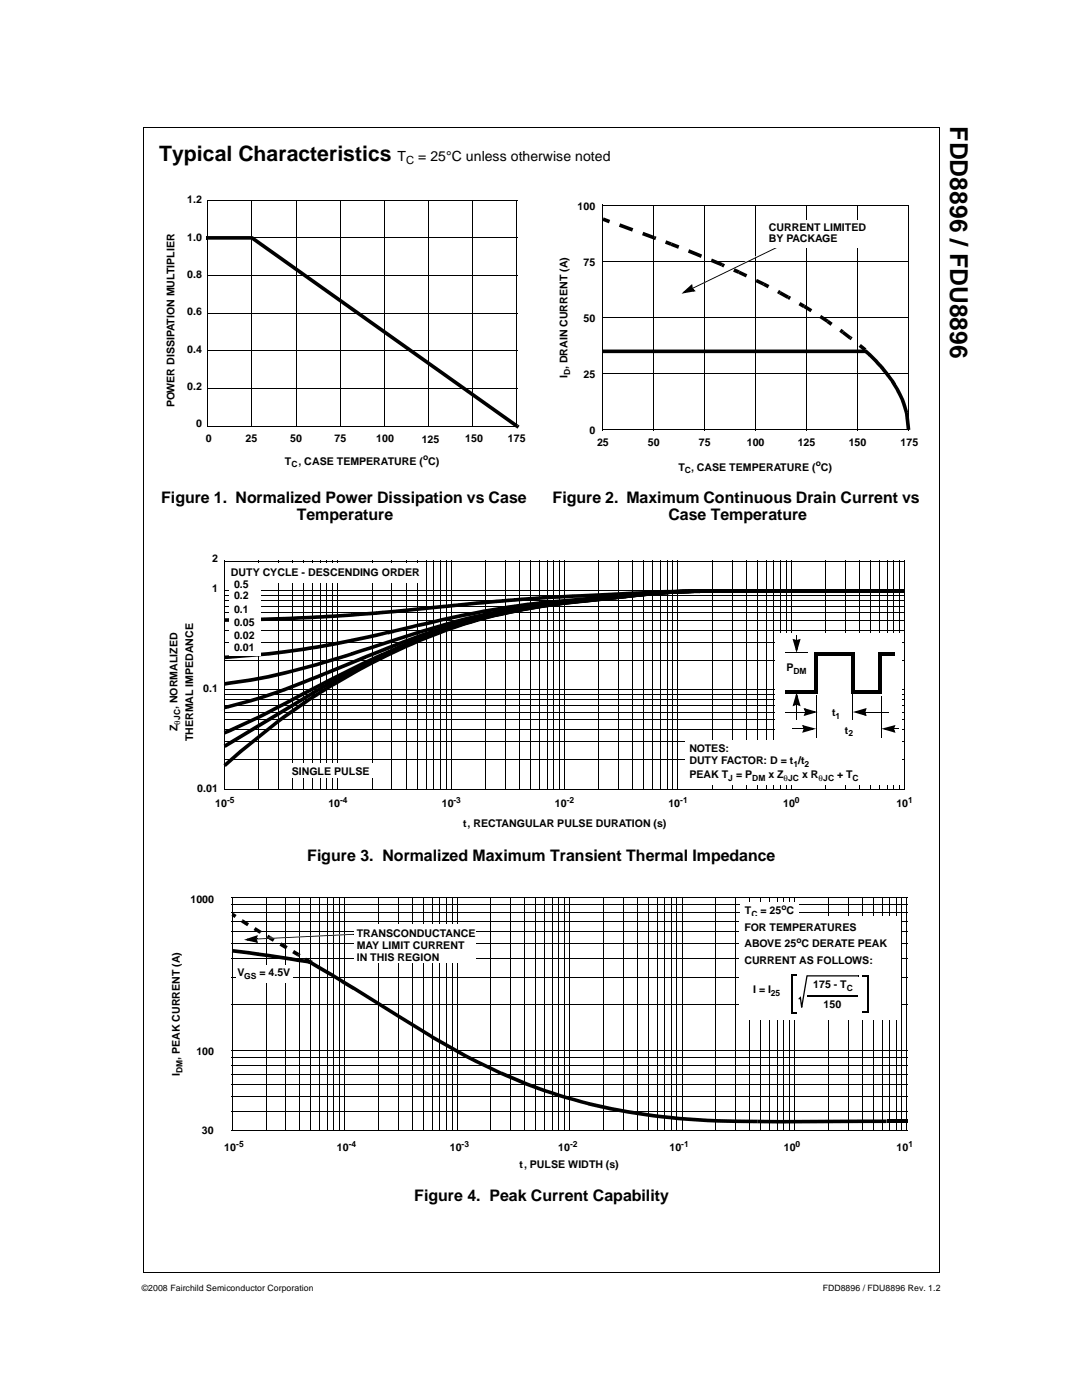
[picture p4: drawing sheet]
<svg xmlns="http://www.w3.org/2000/svg" width="216mm" height="279mm" viewBox="0 0 216 279" stroke-linecap="round" stroke-linejoin="round" font-family="sans-serif">
<g fill="none" stroke="#000" stroke-width=".2">
<path d="M28.6 25.4h158.8M28.6 25.3v228.7M41.4 40h61.7v45h-61.7zM50.2 40v45M59 40v45M67.8 40v45M76.6 40v45M85.4 40v45M94.3 40v45M187.3 25.4v228.7M41.4 55h61.7M41.4 47.5h61.7"/>
<path d="M120.2 40.9v44.9M120.2 52.2h60.9M130.4 41v44.8M140.5 41v44.8M150.7 41v44.8M160.9 41v44.8M171 41v44.8M181.1 41v44.9M181.2 41h-61M41.4 77.5h61.7M41.4 70h61.7M41.4 62.5h61.7"/>
<path d="M120.2 74.6h60.9M120.2 63.4h60.9M120.1 85.8h61M28.5 254h158.8"/>
</g>
<g fill="#000">
<path d="M41.3 39.9l.2 .1zM50.1 39.9l.2 .1zM58.9 39.9l.2 .1zM67.7 39.9l.2 .1zM76.5 39.9l.2 .1zM85.4 39.9l.1 .1zM94.2 39.9l.2 .1zM103 39.9l.2 .1zM103.1 39.9l.1 .1zM41.1 47.1h.3v.7h-.3zM41.3 54.9l.1 .2zM41.3 47.4l.1 .1z"/>
<path d="M41.3 39.9l.1 .1zM41.4 47.1l9 .1-.2 .6h-8.8zM50.4 47.2l52.9 37.5-.4 .6-52.9-37.6zM103.1 54.9l.1 .2zM103.1 47.4l.1 .1zM120.1 52.1l.1 .2zM120.1 40.9l.1 .2zM120.1 40.9l.2 .1zM120.4 43.4l1.3 .5-.3 .7-1.3-.5zM123.7 44.6l2.6 .9-.3 .7-2.6-.9zM128.3 46.3l2.3 .8-.3 .7-2.3-.9zM130.3 40.9l.2 .1z"/>
<path d="M130.6 47.1l.3 .1-.3 .7-.3-.1zM132.8 48l1.1 .4-.2 .7-1.1-.5zM133.9 48.4l1.6 .6-.3 .7-1.5-.6zM137.4 49.7l2.6 1.1-.3 .7-2.5-1.1zM140.5 40.9l.1 .1zM141.9 51.6l2.2 .9-.2 .7-2.2-.9zM144.1 52.5l.5 .2-.4 .7-.4-.2zM146.5 53.5l1 .5-.3 .6-1-.4zM147.5 54l1.5 .7-.3 .7-1.5-.8zM150.6 40.9l.2 .1zM150.9 55.7l1.5 .7-.3 .6-1.5-.7zM152.4 56.4l1 .5-.3 .6-1-.5z"/>
<path d="M155.3 57.9l.4 .2-.3 .7-.5-.3zM155.7 58.1l1.6 .9-.3 .6-1.6-.8zM157.3 59l.4 .2-.3 .7-.4-.3zM160.8 40.9l.2 .1zM170.9 40.9l.2 .1zM181.1 52.1l.1 .2zM181.1 40.9l.1 .2zM41.3 77.4l.1 .2zM41.3 69.9l.1 .2zM41.3 62.4l.1 .2zM103.1 77.4l.1 .2zM103.1 69.9l.1 .2z"/>
<path d="M103.1 62.4l.1 .2zM120.1 74.5l.1 .2zM120.1 63.3l.1 .2zM120.2 70h52.5l2.1 2 .3 .5-.1 .1 .1-.1 .9 .9 .4 .5-.2 .1 .2-.1 1.2 1.6-.1 .1 .1-.1 .4 .5 .4 .7h-.1h.1l.8 1.4-.2 .1 .2-.1 .8 1.7v-.1l.8 2.7h-.1l-.4-1.4 .1-.1-.1 .1-.4-1.1 .1-.1-.1 .1-.4-.9 .1-.1-.1 .1-.9-1.6 .2-.1-.1 .1-.8-1.3 .1-.1-.1 .1-.4-.5-.5-.6 .2-.1-.2 .1-.3-.5 .1-.1-.1 .1-.5-.5 .4 .4-.7-1h.1l-.1 .1-.5-.5 .2-.1-.2 .1-.8-.9 .2-.1-.2 .1-1.2-1.2 .1-.1-.1 .1-.8-.7 .1-.1-.1 .1h-52.4zM120.2 69.8h52.6l2.5 2.5-.5 .5 .5-.5 1.3 1.4-.6 .5 .6-.5 .8 1 .4 .6-.6 .4 .6-.4 .5 .6 .3 .6-.6 .4 .6-.4 .6 1-.1-.3 .4 .8-.7 .3 .7-.3 .8 1.7 .8 2.8v-.2l-.7 .2-.4-1.4 .7-.3-.7 .3-.4-1.1 .7-.3-.6 .3-.5-.9 .7-.3-.7 .3-.8-1.6 .7-.3-.7 .4-.8-1.3 .7-.4-.6 .4-1-1.3 .5 .7-.4-.6 .6-.4-.6 .4-.4-.5 .6-.4-.6 .5-.8-1.1 .6-.4-.6 .5-.4-.5 .6-.5-.6 .5-.8-.9 .6-.5-.6 .5-1.2-1.2 .5-.5-.5 .5-.8-.7 .5-.6-.3 .7h-52.4zM159.6 60.3l.9 .5-.4 .7-.9-.6zM160.5 60.8l1.5 .9-.4 .6-1.5-.9zM163.7 62.9l1.5 .9-.4 .6-1.4-.9zM165.2 63.8l.8 .6-.4 .6-.8-.6zM167.8 65.6l.5 .4-.4 .6-.6-.4zM168.3 66l1.5 1.1-.4 .6-1.5-1.1zM169.8 67.1l.2 .2-.4 .6-.2-.2z"/>
<path d="M171.7 68.7l1.1 .8-.5 .6-1.1-.9zM181.1 74.5l.1 .2zM181.1 63.3l.1 .2zM41.3 85l.2 .1zM41.3 85l.1 .1zM50.1 85l.2 .1zM58.9 85l.2 .1zM67.7 85l.2 .1zM76.5 85l.2 .1zM85.4 85l.1 .1zM94.2 85l.2 .1zM103 85l.2 .1z"/>
<path d="M103.1 85l.1 .1zM103.3 84.7l.3 .3-.4 .5-.3-.2zM120.1 85.7l.1 .2zM120.1 85.8l.2 .1zM130.3 85.8l.2 .1zM140.5 85.8l.1 .1zM150.6 85.8l.2 .1zM160.8 85.8l.2 .1zM170.9 85.8l.2 .1zM180.7 82.4h.1l.4 3.4h-.1zM181.1 85.7l.1 .2zM180.4 82.4l.7-.1 .4 3.5h-.7z"/>
</g>
<g fill="#fff">
<path d="M138.2 57.4l.3-.1 .1 .1-.3 .2z"/>
<path d="M136.1 58.6l2.2-2v.5l-1.5 1.3-.2-.2 2-.5 .1 .4-.6-.4 .2-.3 .7 .6z"/>
<path d="M138 57l.3-.1 .1 .6-.3 .2z"/>
<path d="M159 46.9l.2 .1z"/>
<path d="M138.4 57.3l.2 .1z"/>
<path d="M138.5 57.3l20.5-10.4 .1 .2-20.5 10.3z"/>
</g>
<path d="M136.7 58.3l1.4-1.3 .1 .5 .4 .4z" fill="#fff"/>
<path d="M136.3 58.2l1.7-1.5v.4l-1.4 1.4-.3-.3 2-.4 .1 .4-.6-.5 .3-.2 .6 .6-2.8 .5zM137.7 57.1l.4-.1v.6l-.3 .1zM137.9 57.5l.4-.1v.1l-.3 .2zM138.2 57.4l.1 .1zM158.8 47.4l.1 .1zM138.3 57.4l20.5-10v.2l-20.5 9.9z" fill="#000"/>
<path d="M136.4 58.3l1.5-1.3 .1 .6 .4 .4z" fill="#000"/>
<g fill="#fff">
<path d="M152.8 44.1h20.8v5.3h-20.8z"/>
<path d="M152.8 44h20.9v.2h-20.9z"/>
<path d="M173.5 44.1h.2v5.3h-.2z"/>
<path d="M152.7 49.3h20.9v.1h-20.9z"/>
<path d="M152.7 44h.2v5.4h-.2z"/>
</g>
<g fill="none" stroke="#000" stroke-width=".2">
<path d="M44.8 111.9v45.6M44.8 112h135.7M44.8 117.9h135.6M44.8 119.8h135.6M44.8 118.8h135.6M51.6 112v45.5M55.6 112v45.5M58.4 112v45.5M60.6 112v45.5M62.4 112v45.5M63.9 112v45.5M65.2 112v45.5"/>
<path d="M66.3 112v45.5M67.4 112v45.5M74.2 112v45.5M78.2 112v45.5M81 112v45.5M83.2 112v45.5M85 112v45.5M86.5 112v45.5M87.8 112v45.5M88.9 112v45.5M90 112v45.5M96.8 112v45.5"/>
<path d="M100.8 112v45.5M103.6 112v45.5M105.8 112v45.5M107.6 112v45.5M109.1 112v45.5M110.4 112v45.5M111.6 112v45.5M112.6 112v45.5M119.4 112v45.5M123.4 112v45.5M126.2 112v45.5M128.4 112v45.5"/>
<path d="M130.2 112v45.5M131.7 112v45.5M133 112v45.5M134.2 112v45.5M135.2 112v45.5M142 112v45.5M146 112v45.5M148.8 112v45.5M151 112v45.5M152.8 112v45.5M154.3 112v45.5M155.6 112v45.5"/>
<path d="M156.8 112v45.5M157.8 112v45.5M164.6 112v45.5M168.6 112v45.5M171.4 112v45.5M173.6 112v45.5M175.4 112v45.5M176.9 112v45.5M178.2 112v45.5M179.4 112v45.5M180.4 112v45.6M44.8 137.7h135.6"/>
<path d="M44.8 139.6h135.6M44.8 138.6h135.6M44.8 131.7h135.6M44.8 128.3h135.6M44.8 125.8h135.6M44.8 123.9h135.6M44.8 122.3h135.6M44.8 121h135.6M44.7 157.5h135.7M44.8 151.5h135.6M44.8 148h135.6M44.8 145.6h135.6"/>
<path d="M44.8 143.7h135.6M44.8 142.1h135.6M44.8 140.7h135.6"/>
</g>
<g fill="#000">
<path d="M44.7 117.8l.1 .2zM44.7 119.8l.1 .1zM44.7 118.7l.1 .2zM44.7 111.9l.1 .1zM51.5 111.9l.2 .1zM55.5 111.9l.1 .1zM58.3 111.9l.2 .1zM60.5 111.9l.2 .1zM62.3 111.9l.2 .1zM63.8 111.9l.2 .1zM65.1 111.9l.2 .1zM66.3 111.9l.1 .1z"/>
<path d="M67.3 111.9l.1 .1zM74.1 111.9l.2 .1zM78.1 111.9l.1 .1zM80.9 111.9l.2 .1zM83.1 111.9l.2 .1zM84.9 111.9l.2 .1zM86.4 111.9l.2 .1zM87.7 111.9l.2 .1zM88.9 111.9l.1 .1zM89.9 111.9l.1 .1zM96.7 111.9l.2 .1zM100.7 111.9l.1 .1z"/>
<path d="M103.5 111.9l.2 .1zM105.7 111.9l.2 .1zM107.5 111.9l.2 .1zM109 111.9l.2 .1zM110.3 111.9l.2 .1zM111.5 111.9l.1 .1zM112.5 111.9l.2 .1zM119.3 111.9l.2 .1zM123.3 111.9l.1 .1zM126.1 111.9l.2 .1zM128.3 111.9l.2 .1zM130.1 111.9l.2 .1z"/>
<path d="M131.6 111.9l.2 .1zM132.9 111.9l.2 .1zM134.1 111.9l.1 .1zM135.1 111.9l.2 .1zM141.9 111.9l.2 .1zM145.9 111.9l.2 .1zM148.7 111.9l.2 .1zM150.9 111.9l.2 .1zM152.7 111.9l.2 .1zM154.2 111.9l.2 .1zM155.5 111.9l.2 .1zM156.7 111.9l.1 .1z"/>
<path d="M157.7 111.9l.2 .1zM164.5 111.9l.2 .1zM168.5 111.9l.2 .1zM171.3 111.9l.2 .1zM173.5 111.9l.2 .1zM173.5 117.6h6.9v.7h-6.9zM175.3 111.9l.2 .1zM176.8 111.9l.2 .1zM178.1 111.9l.2 .1zM179.3 111.9l.2 .1zM180.3 111.9l.2 .1zM180.4 117.8l.1 .2z"/>
<path d="M180.4 119.8l.1 .1zM180.4 118.7l.1 .2zM180.4 111.9l.1 .1zM44.7 137.6l.1 .2zM44.7 139.5l.1 .2zM44.7 138.5l.1 .2zM44.7 131.6l.1 .2zM44.7 128.2l.1 .1zM44.7 125.7l.1 .2zM44.7 123.8l.1 .1zM44.7 122.2l.1 .2zM44.7 120.9l.1 .2z"/>
<path d="M44.7 136.1l5.2-.7 .1 .7-.1-.7 3.6-.7 .1 .7-.1-.7 4.5-1.1 .2 .7-.2-.7 5-1.3 .2 .7-.2-.7 5.8-1.7 .2 .7-.2-.7 1.3-.4 .2 .6-.3-.6 3.9-1.3 .2 .7-.3-.7 1.2-.3a199.8 199.8 0 0 1 20-6l-.2 .1 1.5-.3 .1 .7-.1-.7 2.6-.6 .1 .7-.1-.7 5.1-.9 .1 .7-.1-.7 2.4-.4 .2 .7-.2-.7 1.3-.2 1.1-.1 .1 .7-.1-.7 2.7-.4 2.6-.2 .1 .7-.1-.7 13.8-1.3v.7l-.1-.7 5-.5h1.1v.7v-.7l2.2-.1h1.2v.7v-.7l1-.1h1.1l.1 .8-.1-.8h1.2h32.9v.7h-32.9v-.7l.1 .7-1.2 .1h-1.2v-.8v.8h-1h-1.2v-.7l.1 .7h-1.1v-.7v.7l-2.2 .2-.1-.8 .1 .8-2.4 .1-.1-.7 .1 .7-14.8 1.4-.1-.7 .1 .7-4.1 .5-.1-.8 .1 .8-3.8 .4-.1-.7 .1 .7-2.6 .4v-.7l.1 .7-3.8 .6-.1-.7 .1 .7-3.8 .8-.1-.7 .1 .7-2.5 .5-.2-.7 .2 .7-2.5 .6-.2-.7 .2 .7-2.1 .5-.1-.6 .2 .6-7.1 2.1-.2-.7 .2 .7-8.4 2.7-.2-.6 .2 .6-1.1 .4-1.3 .4-.2-.7 .2 .7-1.2 .4-.2-.7 .2 .7-1.3 .4-6 1.9-.2-.7 .2 .7-7.4 2 1.3-.3-4.6 1-8.1 1.3-.1-.7 .2 .7-.8 .2zM44.8 130.8l8.7-.7 .1 .7-.1-.7 3.1-.4 .1 .8-.1-.8 4-.5 .2 .7-.2-.7 2.4-.4 .1 .7-.1-.7 3.3-.6 .1 .7-.1-.7 3.8-.7 .1 .7-.1-.7 3.8-.8 .1 .7-.1-.7 2.3-.6 .1 .7-.1-.7 2.2-.5 .1 .7-.1-.7 3.7-.9 .2 .7-.2-.7 2.8-.6 .1 .7-.2-.7 2.4-.5 .2 .6-.2-.6 1.2-.3h-.2l5.6-1.1 .1 .7-.1-.7 8.8-1.6 .1 .8-.1-.8 2.6-.3 1.2-.2 .1 .8-.1-.8 1.3-.1 14.9-1.3v.7v-.7l6.5-.6v.7l-.1-.7 2.6-.2 1.2-.1 .1 .8-.1-.8 4.5-.2h1v.8v-.8h1.1h34.1v.7h-34.1v-.7l.1 .7-1.2 .1h-1v-.8v.8l-3.4 .1v-.7v.7l-2.3 .1v-.7v.7l-1.1 .1-.1-.7 .1 .7-5.8 .5v-.8v.8l-16.9 1.5-.1-.7 .1 .7-2.6 .3v-.7v.7l-3.8 .5v-.7l.1 .7-5.1 .9-.1-.7 .1 .7-3.7 .7-.1-.7 .1 .7-4.2 .9-.1-.7 .1 .6-2.6 .7 1.5-.3-3.8 .8-.2-.7 .2 .7-2.7 .7 1.4-.3-4.9 1.1 1.1-.2-1.1 .2-.2-.7 .2 .7-2.3 .5 1.2-.2-9.9 2-4.5 .8-.1-.7 .1 .7-1.1 .2a189.5 189.5 0 0 1-16 1.7zM44.8 123.4l5.1-.1 .1 .7-.1-.7 8.2-.2v.7v-.7l3.7-.2 .1 .7-.1-.7 2.3-.1 .1 .7-.1-.7 2.2-.2 .1 .7-.1-.7 3.9-.2v.7l-.1-.7 5-.4v.7l-.1-.7 3.5-.3v.7l-.1-.7 11.1-1.1v.7v-.7l2-.2 .1 .7-.1-.7 4.9-.5v.7l-.1-.7 3.8-.3 .1 .7-.1-.7 1.3-.1 1.3-.1v.7l-.1-.7 1.4-.2 7.5-.4 .1 .7-.1-.7 4.1-.2 .1 .7-.1-.7 7-.4v.7v-.7l5.3-.2v.7v-.7l2.5-.2 .1 .8-.1-.8h1.2l2.3-.1v.7v-.7l2.2-.1h1.2v.8v-.8h1h35.2v.7h-35.2v-.7v.7l-1 .1h-1.2v-.8l.1 .8h-3.4v-.7l.1 .7-1.3 .1v-.7v.7l-1.1 .1h-1.4v-.7v.7l-2.7 .1v-.7v.7l-12.2 .6v-.7v.7l-4 .2v-.7v.7l-6.1 .5-.1-.8 .1 .8-2.7 .2v-.7v.7l-2.4 .2-.1-.7 .1 .7-3.9 .3v-.7v.7l-4.5 .5v-.7v.7l-1.1 .1-1 .1-.1-.7 .1 .7-12.2 1.2v-.7v.7l-4.7 .4-.1-.8 .1 .8-5.2 .3-1 .1-.1-.7 .1 .7-1.2 .1h-1.1l-.1-.7 .1 .7-3.7 .2v-.7v.7l-14.6 .4zM177.8 139.9v.2zM180.4 137.6l.1 .2zM180.4 139.5l.1 .2zM180.4 138.5l.1 .2zM180.4 131.6l.1 .2zM180.4 128.2l.1 .1zM180.4 125.7l.1 .2zM180.4 123.8l.1 .1zM180.4 122.2l.1 .2z"/>
<path d="M180.4 120.9l.1 .2zM44.5 152.5l3.2-2.8 8.7-6.9 4.1-2.8 .4 .6-.4-.6 2.4-1.6 .4 .6-.4-.6a128.2 128.2 0 0 1 14.2-8l-.5 .3 5.4-2.6 .3 .7-.3-.6 2.4-1.1-1 .4 6-2.3-.4 .1 1.5-.4 .2 .7-.3-.7 2.1-.7h-.1l1.4-.4 .2 .7-.2-.7 6.2-1.6 .2 .7-.2-.7 2.6-.6 .1 .7-.1-.7 1.3-.3-.2 .1 5.1-.9 .2 .7-.2-.7 1.3-.2 4-.5 .1 .8-.1-.8 6.4-.6 .1 .7-.1-.7 4.1-.5 .1 .7-.1-.7 3.3-.3v.7l-.1-.7 6.1-.6 5.5-.2 .1 .8-.1-.8h1.2h32.9v.7h-32.9v-.7l.1 .7-1.2 .1h-1.2v-.8v.8l-4.4 .1v-.7v.7l-2.3 .2v-.7v.7l-5.2 .5v-.7v.7l-3.8 .4v-.7v.7l-9.7 1.1-.1-.7 .1 .7-2.7 .3-.1-.7 .1 .7-2.4 .4-.1-.7 .1 .7-3.7 .6-.1-.7 .1 .7-2.6 .6-.1-.7 .1 .7-2.5 .5-.1-.7 .1 .7-3.8 1-.2-.7 .2 .7-2.4 .7-.3-.6 .3 .6-3.2 1.1-.2-.7 .2 .7-6 2.3-.2-.7 .3 .7-2.7 1.2-.3-.7 .3 .7-3.6 1.7-.3-.7 .3 .7-3.3 1.6-.3-.6 .3 .6-2.4 1.3-.4-.6 .4 .6-5.1 3-.4-.7 .4 .6-2.2 1.4-.4-.6 .4 .6-2.4 1.5-.4-.6 .4 .6-5.1 3.6-.5-.6 .5 .6-1.5 1-.4-.6 .4 .6-7.2 5.9-.5-.6 .5 .6-3.2 2.8zM44.6 148.6l19.4-11.7 1.2-.6 .3 .6-.3-.6 1-.6 5.1-2.7 4.8-2.4 .3 .7-.3-.7 1.3-.6-.3 .1 1.2-.5 .3 .6-.3-.6 6.5-2.8 5.7-2.1 .2 .7-.3-.7 3.4-1 .2 .7-.2-.7 3.7-1 1.4-.3 .1 .7-.1-.7 1.1-.3h-.1l2.7-.5 .1 .7-.1-.7 7.5-1.3 .1 .7-.1-.7 1.4-.2 1.3-.1 .1 .7-.1-.7 4.3-.5 .1 .7-.1-.7 7.5-.8 .1 .7-.1-.7 5.8-.6 .1 .7-.1-.7 3.5-.3 5.5-.2 .1 .8-.1-.8h1.2h32.9v.7h-32.9v-.7l.1 .7-1.2 .1h-1.2v-.8v.8l-4.4 .1v-.7v.7l-2.3 .2v-.7v.7l-2.5 .2v-.7v.7l-13.4 1.4-.1-.7 .1 .7-2.8 .4-1.3 .1-.1-.7 .1 .7-3.8 .6-.1-.8 .1 .8-3.7 .6-.1-.7 .1 .7-3.9 .8-.1-.7 .1 .7-2.9 .7 1.7-.4-1.3 .3-.2-.7 .2 .6-2.5 .7-.2-.7 .2 .7-2.4 .7-.3-.6 .3 .6-1.1 .4-.3-.7 .3 .7-2.1 .7-.2-.7 .2 .7-4.5 1.7-.3-.7 .3 .7-4.1 1.6-.3-.6 .3 .6-3.6 1.7-.3-.7 .3 .7-2.2 1-.3-.6 .3 .6-3.5 1.8-.4-.6 .4 .6-5.2 2.7-.3-.6 .4 .6-2.3 1.3-.3-.7 .3 .7-19.3 11.7zM44.6 145.9l.7-.3 .3 .7-.3-.7 6.5-2.9 .3 .6-.4-.6 1.7-.9 .3 .6-.3-.6 1.6-.9 1.5-.7 .3 .6-.3-.6 4-2.2 3.5-1.7 .3 .6-.3-.6 1.2-.7 11-5.4-1.3 .6 1.2-.5 .3 .7-.3-.7 3.4-1.5-1.2 .5 5.1-2.1 .2 .7-.2-.7 3.8-1.4 .2 .6-.2-.6 1.1-.5-.2 .1 1.3-.4 .2 .7-.2-.7 1-.4-.2 .1 3.6-1.1 .2 .7-.2-.7 3.7-1 .2 .7-.2-.7 3.9-.8 .1 .7-.2-.7 1.3-.3a102.5 102.5 0 0 1 13-1.9l.1 .7-.1-.7 7-.7v.7v-.7l2-.2a135.3 135.3 0 0 1 14.8-1.1l.1 .8-.1-.8h1.2h32.9v.7h-32.9v-.7l.1 .7-2.4 .1v-.8v.8l-4.4 .1v-.7v.7l-3.4 .3-.1-.7 .1 .7-5.8 .6-.1-.7 .1 .7-10.5 1.1v-.7v.7l-6.4 .8-.1-.7 .1 .7-5.1 .9-.1-.7 .1 .7-3.7 .8-.1-.7 .1 .7-2.9 .7 1.6-.4-1.3 .3-.1-.7 .1 .7-1.2 .3-.2-.6 .2 .6-2.4 .8-.3-.7 .3 .7-2.1 .6-.2-.7 .2 .7-2.1 .7-.2-.7 .2 .7-2.3 .8-.2-.7 .2 .7-1.2 .5-.3-.7 .3 .7-2.8 1.1-.3-.7 .3 .7-3.7 1.6-.3-.7 .3 .7-3.4 1.5-.3-.7 .3 .7-2.3 1.1-.3-.7 .3 .7-7.4 3.7-.3-.7 .3 .7-4.7 2.4-.3-.7 .3 .7-5.4 2.9-.4-.7 .4 .7-3.3 1.7-7.2 3.3zM44.7 157.4l.1 .2zM44.7 151.4l.1 .2zM44.7 147.9l.1 .2zM44.7 145.5l.1 .2zM44.7 143.6l.1 .2zM44.7 142l.1 .2zM44.7 140.7l.1 .1zM44.7 140.9l.7-.2 .2 .7-.2-.7 4.4-1.2 .2 .7-.2-.7 2-.6 .2 .7-.2-.7 3.3-1.1 .2 .7-.2-.7 1.4-.5 .3 .7-.3-.7 4-1.5 .3 .6-.3-.6 2.4-1 .3 .7-.3-.7 1.1-.4 1.2-.5 .3 .7-.3-.7 6.2-2.6 .3 .7-.3-.7 1.2-.5 3.5-1.4 .3 .7-.3-.7 1-.4 4.9-1.8 .3 .6-.3-.6 8.5-2.9 .9-.3 .3 .7-.3-.7 2.4-.7 1.2-.2 .2 .6-.2-.6 1.3-.4 11.4-2.2 1.1-.2 .1 .8-.1-.8 5.3-.6 .1 .7-.1-.7 3-.3 .1 .7-.1-.7 5.5-.5v.7v-.7l5.3-.6v.7l-.1-.7 6.1-.5 5.5-.2 .1 .8-.1-.8h1.2h32.9v.7h-32.9v-.7l.1 .7-1.2 .1h-1.2v-.8v.8l-4.4 .1v-.7v.7l-3.4 .3-.1-.7 .1 .7-5.8 .5-.1-.7 .1 .7-9 1-.1-.8 .1 .8-2.8 .3-.1-.8 .1 .8-5.1 .6-.1-.7 .1 .7-11.4 2.2-.1-.7 .1 .7-3 .8 1.8-.4-1.3 .3-.1-.8 .2 .7-1.2 .4-.3-.7 .3 .7-2.2 .6-.1-.7 .2 .7-5.6 1.8-.3-.7 .3 .7-1.5 .5-.2-.6 .2 .6-2.6 1-.3-.7 .3 .7-3.6 1.4-.3-.7 .3 .7-4.6 1.8-.2-.7 .3 .7-8.6 3.5-.3-.6 .3 .6-2.4 1-.2-.7 .2 .7-1.1 .4a107.3 107.3 0 0 1-17.1 5.4l1.9-.4-.8 .2z"/>
<path d="M51.5 157.5l.2 .1zM55.5 157.5l.1 .1zM58.3 157.5l.2 .1zM60.5 157.5l.2 .1zM62.3 157.5l.2 .1zM63.8 157.5l.2 .1zM65.1 157.5l.2 .1zM66.3 157.5l.1 .1zM67.3 157.5l.1 .1zM74.1 157.5l.2 .1zM78.1 157.5l.1 .1zM80.9 157.5l.2 .1z"/>
<path d="M83.1 157.5l.2 .1zM84.9 157.5l.2 .1zM86.4 157.5l.2 .1zM87.7 157.5l.2 .1zM88.9 157.5l.1 .1zM89.9 157.5l.1 .1zM96.7 157.5l.2 .1zM100.7 157.5l.1 .1zM103.5 157.5l.2 .1zM105.7 157.5l.2 .1zM107.5 157.5l.2 .1zM109 157.5l.2 .1z"/>
<path d="M110.3 157.5l.2 .1zM111.5 157.5l.1 .1zM112.5 157.5l.2 .1zM119.3 157.5l.2 .1zM123.3 157.5l.1 .1zM126.1 157.5l.2 .1zM128.3 157.5l.2 .1zM130.1 157.5l.2 .1zM131.6 157.5l.2 .1zM132.9 157.5l.2 .1zM134.1 157.5l.1 .1zM135.1 157.5l.2 .1z"/>
<path d="M141.9 157.5l.2 .1zM145.9 157.5l.2 .1zM148.7 157.5l.2 .1zM150.9 157.5l.2 .1zM152.7 157.5l.2 .1zM154.2 157.5l.2 .1zM155.5 157.5l.2 .1zM156.7 157.5l.1 .1zM157.7 157.5l.2 .1zM164.5 157.5l.2 .1zM168.5 157.5l.2 .1zM171.3 157.5l.2 .1z"/>
<path d="M173.5 157.5l.2 .1zM175.3 157.5l.2 .1zM176.8 157.5l.2 .1zM177.8 139.9h.8v.2h-.8zM178.1 157.5l.2 .1zM178.6 139.9l.1 .2zM179.3 157.5l.2 .1zM180.3 157.5l.2 .1zM180.4 157.4l.1 .2zM180.4 151.4l.1 .2zM180.4 147.9l.1 .2zM180.4 145.5l.1 .2z"/>
<path d="M180.4 143.6l.1 .2zM180.4 142l.1 .2zM180.4 140.7l.1 .1z"/>
</g>
<g fill="#fff">
<path d="M136.8 147.9h42.9v8.6h-42.9z"/>
<path d="M136.8 147.8h43v.1h-43z"/>
<path d="M179.7 147.9h.1v8.7h-.1z"/>
<path d="M136.7 156.4h43v.2h-43z"/>
<path d="M136.7 147.8h.2v8.7h-.2z"/>
<path d="M154.6 126.4h25.2v.2h-25.2z"/>
<path d="M179.7 126.5h.1v21.4h-.1z"/>
<path d="M154.5 147.7h25.2v.2h-25.2z"/>
<path d="M154.5 126.4h.1v21.4h-.1z"/>
</g>
<path d="M154.6 126.5h25.1v21.3h-25.1z" fill-rule="evenodd" fill="#fff"/>
<g fill="#000">
<path d="M156.5 137.7h.3v.7h-.3zM156.5 130.2l.1 .2zM156.8 137.7h6.3v.7h-6.3zM158.3 127.6l.6 .2v.3l-.7-.2zM158.8 127.6h.1v.3h-.1zM158.8 126.7l.1 .1zM158.8 127.6l.1 .1zM158.8 126.8h.1v.8h-.1zM158 127.5l.5 .2 .5 1.9-.3 .1 .5-2 .4 .1-.7 .3-.1-.3 .8-.3-.8 2.8zM161 130.2l.1 .2zM162.3 130.1h.8v7.9h-.8zM162.7 130.1h7.8v.7h-7.8z"/>
<path d="M162.8 138.8l.1 .1zM169.8 138.1h.7v.3h-.7zM169.8 130.4h.7v7.7h-.7zM169.8 138.5l.2 .1zM169.8 137.7h.4v.8h-.4zM170.2 137.7h5.7v.8h-5.7zM175.1 130.2h.8v7.9h-.8zM175.5 130.2h2.5v.7h-2.5zM175.6 138.9l.2 .1zM178 130.2h.3v.7h-.3zM156.6 142l.1 .2zM158 145.4l.1 .1z"/>
<path d="M158.1 145.4h1.9v.1h-1.9zM158.8 140.5h.1v.4h-.1zM158.8 143.5h.1zM158.8 140.8l.1 .1zM158.8 138.2l.8 2.8-.4-.3-.5-1.9h.3l-.5 1.9h-.4l.7-.4 .1 .3-.9 .4zM158.8 140.3l.7 .2-.2 .3-.5-.2zM160 145.4h.4v.1h-.4zM160 145.4l.1 .1zM160.3 145.4h.3l-.2 .7-.3-.1zM159.9 144.7l2.8 .7-2.8 .8 .2-.4 2-.5v.3l-2-.5 .1-.3 .4 .6-.3 .1zM160.3 142h.4v.2h-.4zM160.3 142l.1 .2z"/>
<path d="M160.6 142.1h.3l-.2 .6-.3-.1zM160.2 141.3l2.8 .8-2.8 .8 .2-.4 1.9-.6 .1 .4-2-.6 .1-.3 .4 .7-.3 .1zM162.8 147.2l.1 .1zM169.8 143.6l.2 .1zM172.4 142h.4v.2h-.4zM170.1 142.1l2.7-.8-.2 .4-1.9 .6-.1-.4 2 .6-.1 .3-.3-.7h.4l.2 .8zM172.7 142l.1 .2zM172.4 141.5l.3 .1-.1 .5h-.4zM175.6 147.1h.2zM177.2 142l.1 .2zM178.1 145.4h.4v.1h-.4zM175.7 145.4l2.9-.7-.3 .4-1.9 .5v-.3l1.9 .5v.4l-.4-.7 .3-.1 .4 .8z"/>
<path d="M178.4 145.4l.1 .1zM178.1 144.9l.3 .1-.2 .5h-.3zM178.5 145.4h.6v.1h-.6zM179.1 145.4l.1 .1z"/>
</g>
<path d="M156.6 130.3h4.4M162.9 138.9v8.3M169.9 138.6v5M175.7 139v8.1M156.7 142.1h3.6M158.8 140.9v2.6M172.8 142.1h4.4" fill="none" stroke="#000" stroke-width=".2"/>
<path d="M158.3 127.8l.5 .1 .6-.1-.6 1.9zM158.8 138.8l.6 1.9-.6-.2-.5 .2zM160.2 144.9l1.9 .5-1.9 .6 .2-.6zM160.5 141.6l1.9 .5-1.9 .6 .2-.6zM170.7 142.1l1.9-.5-.2 .5 .2 .6zM176.4 145.4l1.9-.5-.2 .5 .2 .6z" fill="#000"/>
<g fill="#fff">
<path d="M45.3 112.6h37.7v3.3h-37.7z"/>
<path d="M45.3 112.3h38.1v.7h-38.1z"/>
<path d="M82.6 112.6h.8v3.7h-.8z"/>
<path d="M44.9 115.6h38.1v.7h-38.1z"/>
<path d="M44.9 112.3h.7v3.6h-.7z"/>
<path d="M51.9 131.2l.1 .1z"/>
<path d="M52.3 131.1l.1 .2z"/>
<path d="M52 131.2l.3-.1v.2h-.3z"/>
<path d="M46 114.2h5.6v16.3h-5.6z"/>
<path d="M46 113.8h6v.7h-6z"/>
<path d="M51.2 114.2h.8v16.6h-.8z"/>
<path d="M45.7 130.1h5.9v.7h-5.9z"/>
<path d="M45.7 113.8h.7v16.7h-.7z"/>
<path d="M56.9 152.3h18.1v2.9h-18.1z"/>
<path d="M56.9 152.3h18.2v.1h-18.2z"/>
<path d="M74.9 152.3h.2v3h-.2z"/>
<path d="M56.8 155.1h18.2v.2h-18.2z"/>
<path d="M56.8 152.3h.1v2.9h-.1z"/>
</g>
<g fill="#000">
<path d="M46.2 179.1l.1 .2zM46.2 179.1l.2 .1zM53 179.1l.1 .1zM56.9 179.1l.2 .1zM59.7 179.1l.2 .1zM61.9 179.1l.2 .1zM63.7 179.1l.1 .1zM65.2 179.1l.1 .1zM66.5 179.1l.1 .1zM67.6 179.1l.2 .1zM68.6 179.1l.2 .1zM75.4 179.1l.2 .1z"/>
<path d="M79.3 179.1l.2 .1zM82.1 179.1l.2 .1zM84.3 179.1l.2 .1zM86.1 179.1l.1 .1zM87.6 179.1l.2 .1zM88.9 179.1l.2 .1zM90 179.1l.2 .1zM91.1 179.1l.1 .1zM97.8 179.1l.2 .1zM101.8 179.1l.1 .1zM104.6 179.1l.1 .1zM106.7 179.1l.2 .1z"/>
<path d="M108.5 179.1l.2 .1zM110 179.1l.2 .1zM111.3 179.1l.2 .1zM112.5 179.1l.2 .1zM113.5 179.1l.2 .1zM120.2 179.1l.2 .1zM124.2 179.1l.2 .1zM127 179.1l.2 .1zM129.2 179.1l.1 .1zM130.9 179.1l.2 .1zM132.5 179.1l.1 .1zM133.7 179.1l.2 .1z"/>
<path d="M134.9 179.1l.1 .1zM135.9 179.1l.2 .1zM142.7 179.1l.1 .1zM146.6 179.1l.2 .1zM149.4 179.1l.2 .1zM151.6 179.1l.2 .1zM153.4 179.1l.1 .1zM154.9 179.1l.1 .1zM156.2 179.1l.1 .1zM157.3 179.1l.2 .1zM158.4 179.1l.1 .1zM165.1 179.1l.2 .1z"/>
<path d="M169 179.1l.2 .1zM171.9 179.1l.1 .1zM174 179.1l.2 .1zM175.8 179.1l.2 .1zM177.3 179.1l.2 .1zM178.6 179.1l.2 .1zM179.7 179.1l.2 .1zM180.8 179.1l.1 .1zM180.8 179.1l.1 .2zM46.2 195l.1 .2zM46.2 191.2l.1 .2zM46.2 188.3l.1 .2z"/>
<path d="M46.2 185.9l.1 .1zM46.2 183.8l.1 .2zM46.2 182.1l.1 .1zM46.2 180.5l.1 .2zM46.3 189.4l5.2 .7-.1 .7v-.7l8.2 1.2-.2 .7 .1-.7 2.7 .4-.2 .7-1.3-.2 .1-.7-.1 .7-2.7-.4 .1-.8-.1 .8-4.7-.8 .1-.7-.1 .7-3.9-.5 .1-.7-.1 .7-3.2-.4zM46.5 182.2l.7 .4-.4 .6-.6-.4zM48.4 183.5h.1l-.4 .6zM48.5 183.5l1.2 .8-.4 .6-1.2-.8zM50.9 185l1.3 .8-.4 .6-1.2-.8zM51.7 186.3l.5-.4zM53.5 186.5l.5 .3-.4 .7-.5-.4zM54 186.8l.8 .5-.4 .6-.8-.4z"/>
<path d="M56.1 188.1l1.3 .7-.4 .7-1.3-.8zM58.6 189.6l1.1 .7-.4 .6-1-.7zM59.7 190.3l.3 .1-.5 .6-.2-.2zM61.2 191.2l.6 .4-.4 .6-.6-.4zM61 191.1l.3 .2-.4 .6-.3-.1zM61.3 191.3l9.5 5.7 15.5 9.6 6.7 3.8 7.1 3.5 7.6 3 8.2 2.6 9.2 2 5 .8 5.3 .6 7.5 .4 8.2 .2v.7a129.9 129.9 0 0 1-38.2-4.8l-2.8-.9a98.4 98.4 0 0 1-17.4-7.4 360.7 360.7 0 0 1-22.3-13.5l-9.5-5.7zM62.2 191.7h.1l-.2 .7-.1-.1zM180.8 195l.1 .2zM180.8 191.2l.1 .2zM180.8 188.3l.1 .2zM180.8 185.9l.1 .1zM180.8 183.8l.1 .2z"/>
<path d="M180.8 182.1l.1 .1zM180.8 180.5l.1 .2zM46.2 209.5l.1 .2zM46.2 218.7l.1 .2zM46.2 216.3l.1 .2zM46.2 214.3l.1 .1zM46.2 212.5l.1 .2zM46.2 210.9l.1 .2zM46.2 200.4l.1 .2zM180.8 209.5l.1 .2zM180.8 218.7l.1 .2zM180.8 216.3l.1 .2z"/>
<path d="M180.8 214.3l.1 .1zM180.8 212.5l.1 .2zM180.8 210.9l.1 .2zM180.8 200.4l.1 .2zM46.2 225.5l.1 .2zM46.2 221.7l.1 .2zM46.2 225.6l.2 .1zM53 225.6l.1 .1zM56.9 225.6l.2 .1zM59.7 225.6l.2 .1zM61.9 225.6l.2 .1zM63.7 225.6l.1 .1z"/>
<path d="M65.2 225.6l.1 .1zM66.5 225.6l.1 .1zM67.6 225.6l.2 .1zM68.6 225.6l.2 .1zM75.4 225.6l.2 .1zM79.3 225.6l.2 .1zM82.1 225.6l.2 .1zM84.3 225.6l.2 .1zM86.1 225.6l.1 .1zM87.6 225.6l.2 .1zM88.9 225.6l.2 .1zM90 225.6l.2 .1z"/>
<path d="M91.1 225.6l.1 .1zM97.8 225.6l.2 .1zM101.8 225.6l.1 .1zM104.6 225.6l.1 .1zM106.7 225.6l.2 .1zM108.5 225.6l.2 .1zM110 225.6l.2 .1zM111.3 225.6l.2 .1zM112.5 225.6l.2 .1zM113.5 225.6l.2 .1zM120.2 225.6l.2 .1zM124.2 225.6l.2 .1z"/>
<path d="M127 225.6l.2 .1zM129.2 225.6l.1 .1zM130.9 225.6l.2 .1zM132.5 225.6l.1 .1zM133.7 225.6l.2 .1zM134.9 225.6l.1 .1zM135.9 225.6l.2 .1zM142.7 225.6l.1 .1zM146.6 225.6l.2 .1zM149.4 225.6l.2 .1zM151.1 223.5l25.7-.1v.7l-25.7 .1zM151.6 225.6l.2 .1z"/>
<path d="M153.4 225.6l.1 .1zM154.9 225.6l.1 .1zM156.2 225.6l.1 .1zM157.3 225.6l.2 .1zM158.4 225.6l.1 .1zM165.1 225.6l.2 .1zM169 225.6l.2 .1zM171.9 225.6l.1 .1zM174 225.6l.2 .1zM175.8 225.6l.2 .1zM176.8 223.4h4v.7h-4zM177.3 225.6l.2 .1z"/>
<path d="M178.6 225.6l.2 .1zM179.7 225.6l.2 .1zM180.8 225.6l.1 .1zM180.8 223.4h.3v.7h-.3zM180.8 225.5l.1 .2zM180.8 221.7l.1 .2z"/>
</g>
<g fill="none" stroke="#000" stroke-width=".2">
<path d="M46.3 179.1v46.5M46.3 179.2h134.6M53.1 179.2v46.4M57 179.2v46.4M59.8 179.2v46.4M62 179.2v46.4M63.8 179.2v46.4M65.2 179.2v46.4M66.6 179.2v46.4M67.7 179.2v46.4M68.7 179.2v46.4M75.5 179.2v46.4"/>
<path d="M79.4 179.2v46.4M82.2 179.2v46.4M84.4 179.2v46.4M86.2 179.2v46.4M87.7 179.2v46.4M89 179.2v46.4M90.1 179.2v46.4M91.2 179.2v46.4M97.9 179.2v46.4M101.9 179.2v46.4M104.7 179.2v46.4M106.8 179.2v46.4"/>
<path d="M108.6 179.2v46.4M110.1 179.2v46.4M111.4 179.2v46.4M112.6 179.2v46.4M113.6 179.2v46.4M120.3 179.2v46.4M124.3 179.2v46.4M127.1 179.2v46.4M129.2 179.2v46.4M131 179.2v46.4M132.5 179.2v46.4M133.8 179.2v46.4"/>
<path d="M135 179.2v46.4M136 179.2v46.4M142.8 179.2v46.4M146.7 179.2v46.4M149.5 179.2v46.4M151.7 179.2v46.4M153.5 179.2v46.4M154.9 179.2v46.4M156.3 179.2v46.4M157.4 179.2v46.4M158.5 179.2v46.4M165.2 179.2v46.4"/>
<path d="M169.1 179.2v46.4M172 179.2v46.4M174.1 179.2v46.4M175.9 179.2v46.4M177.4 179.2v46.4M178.7 179.2v46.4M179.8 179.2v46.4M180.8 179.2v46.5M46.3 195.1h134.5M46.3 191.3h134.5M46.3 188.4h134.5M46.3 186h134.5"/>
<path d="M46.3 183.9h134.5M46.3 182.1h134.5M46.3 180.6h134.5M46.3 209.6h134.5M46.3 218.8h134.5M46.3 216.4h134.5M46.3 214.4h134.5M46.3 212.6h134.5M46.3 211h134.5M46.3 200.5h134.5M46.2 225.6h134.6M46.3 221.8h134.5"/>
</g>
<g fill="#fff">
<path d="M147.6 180.2h11.7v3.2h-11.7z"/>
<path d="M147.6 183.1h31.8v20.3h-31.8z"/>
<path d="M147.6 182.9h31.9v.3h-31.9z"/>
<path d="M179.2 183.1h.3v20.5h-.3z"/>
<path d="M147.5 203.3h31.9v.3h-31.9z"/>
<path d="M147.5 182.9h.2v20.5h-.2z"/>
</g>
<path d="M157.9 194.5v7.8M161 198.7h10.1M173.1 194.7v7.4" fill="none" stroke="#000" stroke-width=".25"/>
<path d="M157.8 194.5h1.1v.2h-1.1zM160.8 194.6l.2 .2-1 6.3h-.3l-.2-2h.2l-.4 .4-.1-.2 .5-.5 .3 2.2h-.3zM160.9 194.6h10.3v.3v-.3v.3h-10.3zM171.1 194.6l.1 .3zM172 194.6h1.1v.3h-1.1zM157.9 202h1.1v.3h-1.1zM172 201.9h1.1v.2h-1.1z" fill="#000"/>
<g fill="#fff">
<path d="M50.4 187.4l.3-.1v.2h-.3z"/>
<path d="M48 187.6l2.9-1-.3 .5-1.9 .6-.1-.3 2 .4v.3l-.4-.6 .4-.1 .3 .8z"/>
<path d="M50.4 186.8l.3 .1-.1 .6h-.4z"/>
<path d="M69.9 186.4l.1 .1z"/>
<path d="M50.6 187.3l.1 .2z"/>
<path d="M50.7 187.3l19.2-.9v.1l-19.2 1z"/>
</g>
<path d="M48.7 187.5l1.9-.6-.2 .5 .2 .5z" fill="#fff"/>
<path d="M48.7 187.6l2.7-1-.2 .5-1.9 .6-.1-.3 2 .4-.1 .3-.3-.6 .3-.1 .3 .8zM51.3 187.3l.1 .2zM51 186.8l.3 .1-.2 .6h-.3zM51 187.4l.4-.1v.2h-.4zM70.5 186.4l.1 .1zM51.4 187.3l19.1-.9v.1l-19.1 1z" fill="#000"/>
<path d="M49.3 187.5l1.8-.6-.1 .5 .2 .5z" fill="#000"/>
<g fill="#fff">
<path d="M70.6 184.6h24.3v7.4h-24.3z"/>
<path d="M70.6 184.5h24.4v.1h-24.4z"/>
<path d="M94.8 184.6h.2v7.5h-.2z"/>
<path d="M70.5 191.9h24.4v.2h-24.4z"/>
<path d="M70.5 184.5h.2v7.5h-.2z"/>
<path d="M47.2 192.6h11.1v3.4h-11.1z"/>
<path d="M47.2 192.6h11.2v.1h-11.2z"/>
<path d="M58.3 192.6h.1v3.5h-.1z"/>
<path d="M47.1 195.9h11.2v.2h-11.2z"/>
<path d="M47.1 192.6h.2v3.4h-.2z"/>
</g>
<text font-size="4.9" x="189.5" y="25.2" transform="rotate(90 189.5 25.2)">FDD8896 / FDU8896</text>
<text font-size="4.2" x="31.8" y="32.1">Typical Characteristics</text>
<g font-size="3.2">
<text x="32.1" y="100.3">Figure 1. Normalized Power Dissipation vs Case</text>
<text x="110.2" y="100.3">Figure 2. Maximum Continuous Drain Current vs</text>
<text x="59.2" y="103.8">Temperature</text>
<text x="133.3" y="103.8">Case Temperature</text>
<text x="61.3" y="171.7">Figure 3. Normalized Maximum Transient Thermal Impedance</text>
<text x="82.6" y="239.6">Figure 4. Peak Current Capability</text>
</g>
<g font-size="2.8">
<text x="79.3" y="32.1">T</text>
<text x="83.4" y="32.1">= 25°C unless otherwise noted</text>
</g>
<text font-size="2.2" x="81" y="32.8">C</text>
<g font-size="2.1">
<text x="37.3" y="40.6">1.2</text>
<text x="115.2" y="41.8">100</text>
<text x="153.3" y="46.1">CURRE</text>
<text x="160.8" y="46.1">NT LIMITED</text>
<text x="37.3" y="48">1.0</text>
<text x="116.3" y="53">75</text>
<text x="153.3" y="48.3">BY PACKAGE</text>
<text x="37.3" y="55.5">0.8</text>
<text x="37.3" y="62.9">0.6</text>
<text x="116.3" y="64.3">50</text>
<text x="37.3" y="70.4">0.4</text>
<text x="37.3" y="77.9">0.2</text>
<text x="113.2" y="75.4" transform="rotate(-90 113.2 75.4)">I , DRAIN CURRENT (A)</text>
<text x="116.3" y="75.5">25</text>
<text x="34.8" y="81.3" transform="rotate(-90 34.8 81.3)">POWER DISSIPATION MULTIPLIER</text>
<text x="39.1" y="85.3">0</text>
<text x="41" y="88.3">0</text>
<text x="48.9" y="88.3">25</text>
<text x="57.8" y="88.3">50</text>
<text x="66.7" y="88.3">75</text>
<text x="75" y="88.3">100</text>
<text x="84.1" y="88.5">125</text>
<text x="92.8" y="88.2">150</text>
<text x="101.3" y="88.3">175</text>
<text x="117.5" y="86.6">0</text>
<text x="119" y="88.9">25</text>
<text x="129.2" y="88.9">50</text>
<text x="139.4" y="88.9">75</text>
<text x="148.9" y="88.9">100</text>
<text x="159.1" y="88.9">125</text>
<text x="169.2" y="88.9">150</text>
<text x="179.6" y="89">175</text>
<text x="56.8" y="92.7">T , CASE TEMPERATURE ( C)</text>
<text x="135.3" y="93.9">T , CASE TEMPERATURE ( C)</text>
<text x="42.3" y="112.2">2</text>
<text x="42.3" y="118.1">1</text>
<text x="46" y="115">DUTY CYCLE - DESCENDING ORDER</text>
<text x="46.7" y="117.3">0.5</text>
<text x="46.7" y="119.6">0.2</text>
<text x="46.7" y="122.2">0.1</text>
<text x="46.7" y="124.9">0.05</text>
<text x="46.7" y="130">0.01</text>
<text x="46.7" y="127.5">0.02</text>
<text x="156.8" y="134">P</text>
<text x="35.4" y="141.5" transform="rotate(-90 35.4 141.5)">, NORMALIZED</text>
<text x="40.5" y="138.1">0.1</text>
<text x="165.9" y="142.9">t</text>
<text x="35.4" y="145.9" transform="rotate(-90 35.4 145.9)">Z</text>
<text x="38.5" y="147.9" transform="rotate(-90 38.5 147.9)">THERMAL IMPEDANCE</text>
<text x="168.5" y="146.5">t</text>
<text x="58.2" y="154.8">SINGLE PULSE</text>
<text x="137.5" y="150.1">NOTES:</text>
<text x="137.5" y="155.3">PEAK T</text>
<text x="137.5" y="152.4">DUTY FACTOR: D = t</text>
<text x="146.8" y="155.3">= P</text>
<text x="153.2" y="155.3">x</text>
<text x="154.9" y="155.3">Z</text>
<text x="159.2" y="152.4">/t</text>
<text x="159.9" y="155.3">x R</text>
<text x="166.9" y="155.3">+</text>
<text x="168.7" y="155.3">T</text>
<text x="39.3" y="158">0.01</text>
<text x="42.9" y="161.1">10</text>
<text x="65.5" y="161.1">10</text>
<text x="88.1" y="161.1">10</text>
<text x="110.7" y="161.1">10</text>
<text x="133.3" y="161.1">10</text>
<text x="156.2" y="161.1">10</text>
<text x="178.7" y="161.1">10</text>
<text x="92.4" y="165.1">t, RECTANGULAR PULSE DURATION (s)</text>
<text x="38" y="180.2">1000</text>
<text x="148.4" y="185.8">F</text>
<text x="148.5" y="182.4">T</text>
<text x="149.7" y="185.8">OR TEMPERATURES</text>
<text x="151.6" y="182.4">= 25</text>
<text x="156.8" y="182.4">C</text>
<text x="71.1" y="186.9">TRANSCONDUCTANCE</text>
<text x="71.1" y="189.3">MAY LIMIT CURRENT</text>
<text x="71.1" y="191.8">IN THIS REGION</text>
<text x="148.4" y="189">ABOVE 25</text>
<text x="159.8" y="189">C DERATE PEAK</text>
<text x="47.4" y="194.8">V</text>
<text x="51.7" y="194.8">= 4.5V</text>
<text x="148.4" y="192.4">CURRENT AS FOLLOWS:</text>
<text x="162.1" y="197.3">175 - T</text>
<text x="150.2" y="198.1">I = I</text>
<text x="164.2" y="201.2">150</text>
<text x="35.9" y="214.7" transform="rotate(-90 35.9 214.7)">I</text>
<text x="35.9" y="211.5" transform="rotate(-90 35.9 211.5)">, PEAK CURRENT (A)</text>
<text x="39.2" y="210.5">100</text>
<text x="40.3" y="226.3">30</text>
<text x="44.7" y="229.7">10</text>
<text x="67.2" y="229.7">10</text>
<text x="89.7" y="229.7">10</text>
<text x="103.6" y="233.1">t, PULSE WIDTH (s)</text>
<text x="111.3" y="229.7">10</text>
<text x="133.5" y="229.7">10</text>
<text x="156.3" y="229.7">10</text>
<text x="178.8" y="229.7">10</text>
</g>
<g font-size="1.7">
<text x="113.7" y="74.8" transform="rotate(-90 113.7 74.8)">D</text>
<text x="58.1" y="93.3">C</text>
<text x="84.4" y="91.9">o</text>
<text x="136.6" y="94.4">C</text>
<text x="162.6" y="93.1">o</text>
<text x="158.2" y="134.5">DM</text>
<text x="166.6" y="143.4">1</text>
<text x="35.9" y="144.6" transform="rotate(-90 35.9 144.6)">θJC</text>
<text x="169.2" y="147">2</text>
<text x="145.2" y="155.8">J</text>
<text x="150" y="155.8">DM</text>
<text x="156.3" y="155.8">θ</text>
<text x="157.2" y="155.8">JC</text>
<text x="158.2" y="153">1</text>
<text x="160.4" y="153">2</text>
<text x="163.2" y="155.8">θJC</text>
<text x="170" y="155.8">C</text>
<text x="45.3" y="160.2">-5</text>
<text x="67.8" y="160.2">-4</text>
<text x="90.4" y="160.2">-3</text>
<text x="113" y="160.2">-2</text>
<text x="135.6" y="160.2">-1</text>
<text x="158.5" y="160.2">0</text>
<text x="181.1" y="160.2">1</text>
<text x="149.8" y="182.9">C</text>
<text x="155.8" y="181.6">o</text>
<text x="158.8" y="188.2">o</text>
<text x="48.7" y="195.3">GS</text>
<text x="168.9" y="197.8">C</text>
<text x="153.7" y="198.7">25</text>
<text x="36.4" y="214.2" transform="rotate(-90 36.4 214.2)">DM</text>
<text x="47.1" y="228.9">-5</text>
<text x="69.6" y="228.9">-4</text>
<text x="92" y="228.9">-3</text>
<text x="113.7" y="228.9">-2</text>
<text x="135.9" y="228.9">-1</text>
<text x="158.6" y="228.9">0</text>
<text x="181.1" y="228.9">1</text>
<text x="28.2" y="257.6">©2008 Fairchild Semiconductor Corporation</text>
<text x="164" y="257.6">FDD8896 / FDU8896 Rev. 1.2</text>
</g>
</svg>
